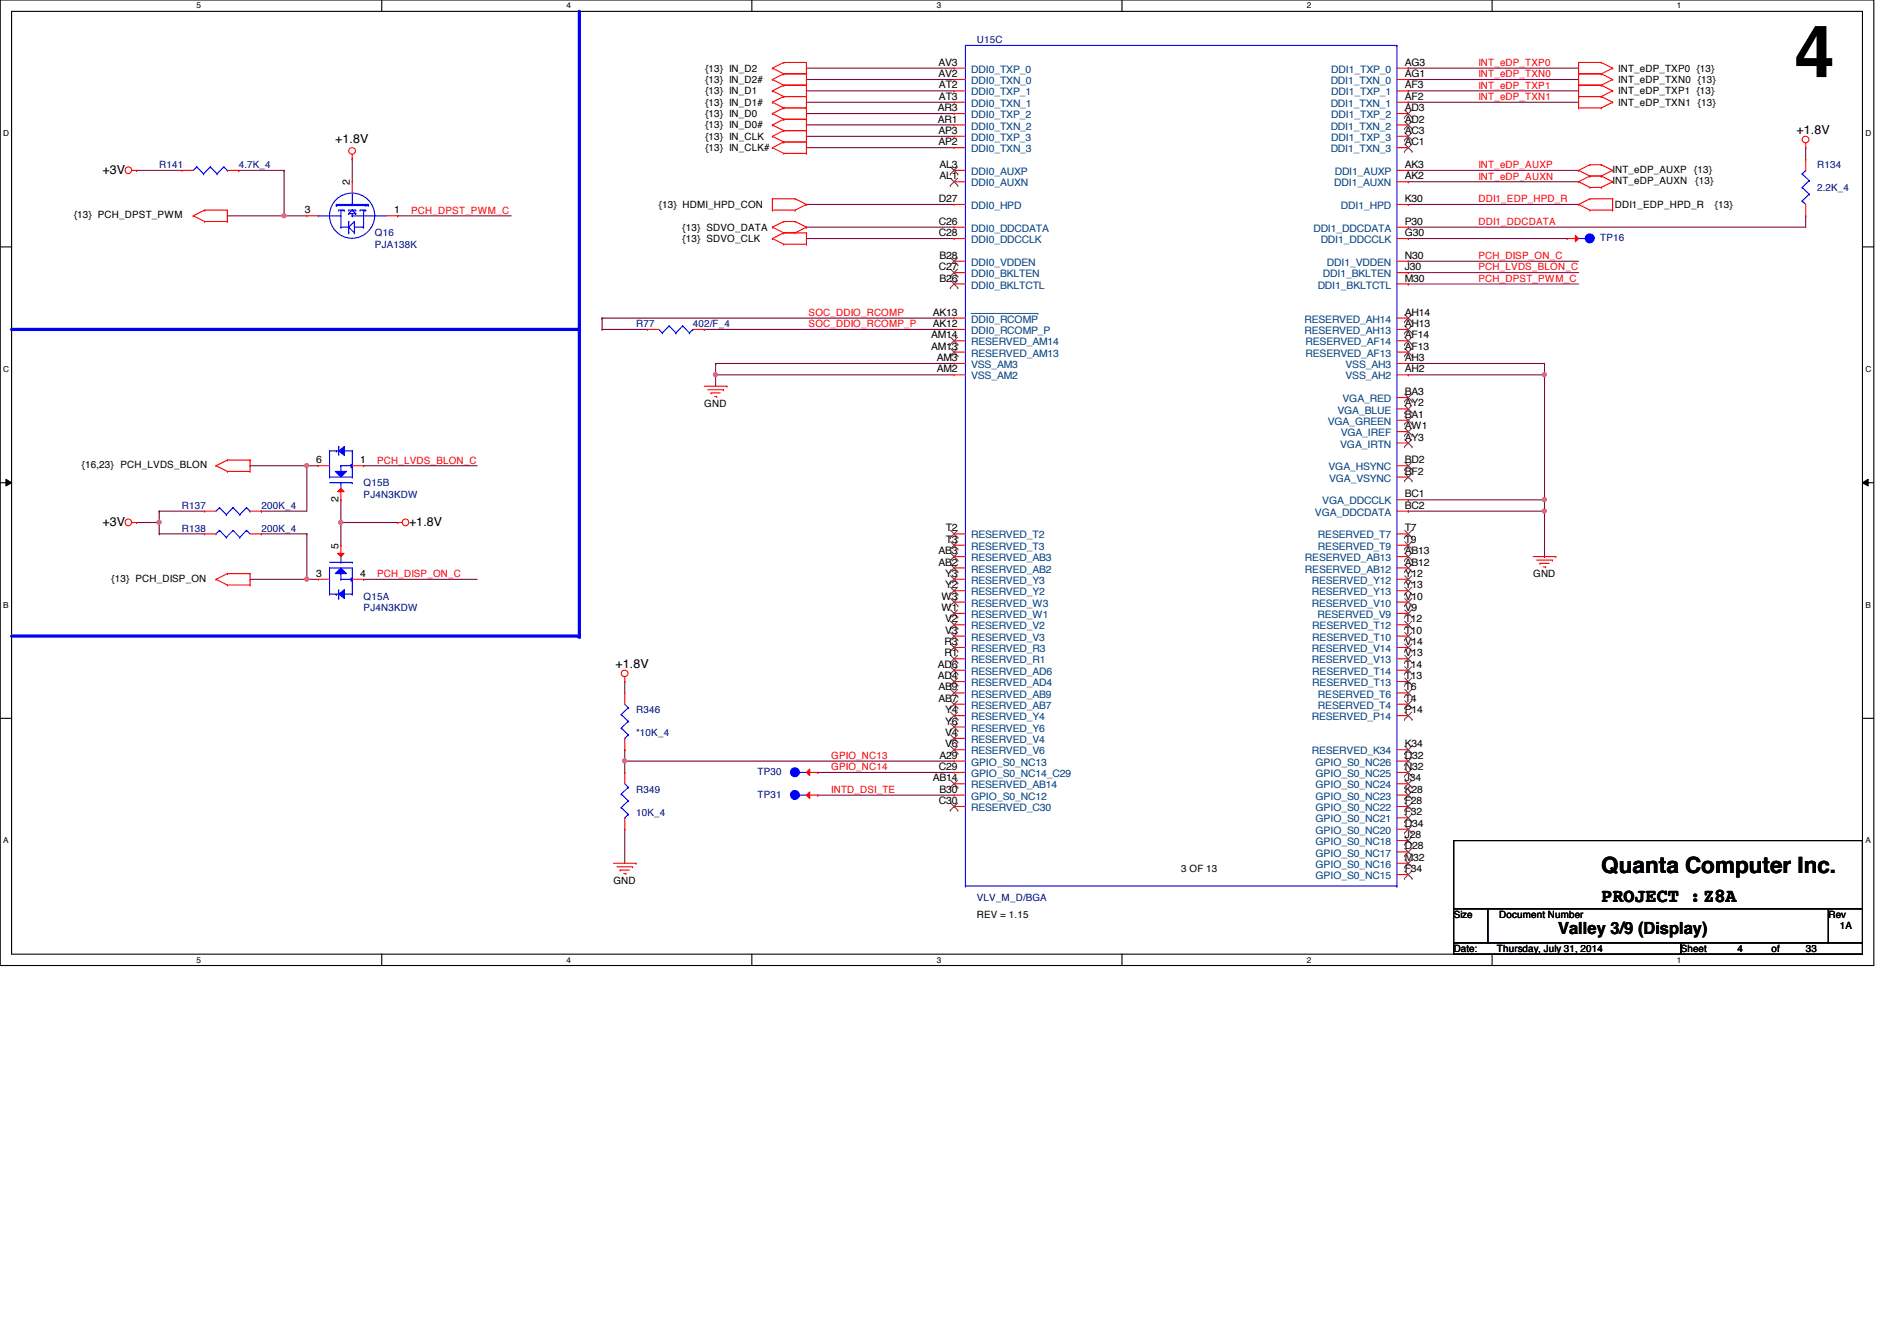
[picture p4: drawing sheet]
<svg xmlns="http://www.w3.org/2000/svg" width="297mm" height="210mm" viewBox="0 0 297 210" stroke-linecap="round" stroke-linejoin="round" font-family="sans-serif">
<path d="M0 0h293.4v151.1h-293.4zM1.8 1.8h289.8v147.6h-289.8z" fill="none" stroke="#000" stroke-width=".17"/>
<g fill="#fff">
<path d="M30.8 .2h.7v1.4h-.7z"/>
<path d="M30.8 149.5h.7v1.4h-.7z"/>
</g>
<path d="M59.8 0v1.8M59.8 149.4v1.7" fill="none" stroke="#000" stroke-width=".17"/>
<g fill="#fff">
<path d="M88.7 .2h.7v1.4h-.7z"/>
<path d="M88.7 149.5h.7v1.4h-.7z"/>
</g>
<path d="M117.7 0v1.8M117.7 149.4v1.7" fill="none" stroke="#000" stroke-width=".17"/>
<g fill="#fff">
<path d="M146.7 .2h.7v1.4h-.7z"/>
<path d="M146.7 149.5h.7v1.4h-.7z"/>
</g>
<path d="M175.7 0v1.8M175.7 149.4v1.7" fill="none" stroke="#000" stroke-width=".17"/>
<g fill="#fff">
<path d="M204.6 .2h.7v1.4h-.7z"/>
<path d="M204.6 149.5h.7v1.4h-.7z"/>
</g>
<path d="M233.6 0v1.8M233.6 149.4v1.7" fill="none" stroke="#000" stroke-width=".17"/>
<g fill="#fff">
<path d="M262.6 .2h.7v1.4h-.7z"/>
<path d="M262.6 149.5h.7v1.4h-.7z"/>
<path d="M.5 20.2h.9v1.4h-.9z"/>
<path d="M292.1 20.2h.9v1.4h-.9z"/>
<path d="M.5 57.1h.9v1.4h-.9z"/>
<path d="M292.1 57.1h.9v1.4h-.9z"/>
</g>
<path d="M0 38.7h1.8M291.6 38.7h1.8" fill="none" stroke="#000" stroke-width=".17"/>
<g fill="#fff">
<path d="M.5 94h.8v1.4h-.8z"/>
<path d="M292.1 94h.8v1.4h-.8z"/>
</g>
<path d="M0 75.6h1.8M291.6 75.6h1.8" fill="none" stroke="#000" stroke-width=".17"/>
<path d="M.9 75l.9 .6-.9 .5zM291.6 75.6l.9-.6v1.1z" fill="#000"/>
<path d="M.9 75l.9 .6-.9 .5zM291.6 75.6l.9-.6v1.1z" fill="none" stroke="#000" stroke-width=".16"/>
<g fill="#fff">
<path d="M.5 130.9h.8v1.3h-.8z"/>
<path d="M292.1 130.9h.8v1.3h-.8z"/>
</g>
<path d="M0 112.4h1.8M291.6 112.4h1.8" fill="none" stroke="#000" stroke-width=".17"/>
<path d="M90.7 1.8v97.8" fill="none" stroke="#00f" stroke-width=".51"/>
<circle cx="90.7" cy="99.6" r=".25" fill="#00f"/>
<path d="M1.8 51.6h88.9" fill="none" stroke="#00f" stroke-width=".51"/>
<circle cx="90.7" cy="51.6" r=".25" fill="#00f"/>
<path d="M1.8 99.6h88.9" fill="none" stroke="#00f" stroke-width=".51"/>
<circle cx="90.7" cy="99.6" r=".25" fill="#00f"/>
<g fill="none" stroke="#800040" stroke-width=".17">
<path d="M94.3 49.8h.1M94.3 49.8h55.1M110.3 51.6h.1M110.3 51.6h39.1M220.5 56.9h.1M220.5 58.7h.1M220.5 56.9h21.3M241.8 56.9h.1M241.8 56.9v1.8h-21.3M97.8 117.3h.1M97.8 106.7h.1M97.8 119.1h.1"/>
<path d="M97.8 106.7v1.8M97.8 117.3v1.8M97.8 119.1h51.6M97.8 129.8h.1M97.8 129.8v5.3M128.1 124.5h.1M128.1 120.9h.1M128.1 124.5h21.3M128.1 120.9h21.3"/>
</g>
<circle cx="97.8" cy="119.1" r=".32" fill="#f0f"/>
<circle cx="97.8" cy="119.1" r=".32" fill="none" stroke="#f0f" stroke-width=".17"/>
<path d="M48 72.9h.1M48 72.9h1.8M48 90.7h.1M48 90.7h1.8M53.4 81.8h.1M53.4 81.8h8.9M97.8 119.1h.1M97.8 119.1v1.8" fill="none" stroke="#800040" stroke-width=".17"/>
<circle cx="53.4" cy="81.8" r=".32" fill="#f0f"/>
<circle cx="53.4" cy="81.8" r=".32" fill="none" stroke="#f0f" stroke-width=".17"/>
<path d="M53.4 78.2h.1M53.4 78.2v7.1M24.9 80h.1M24.9 80h7.1M24.9 80v1.8M53.4 81.8h.1" fill="none" stroke="#800040" stroke-width=".17"/>
<circle cx="24.9" cy="81.8" r=".32" fill="#f0f"/>
<circle cx="24.9" cy="81.8" r=".32" fill="none" stroke="#f0f" stroke-width=".17"/>
<path d="M48 72.9h.1M48 72.9v7.1M24.9 83.6h.1M24.9 83.6h7.1" fill="none" stroke="#800040" stroke-width=".17"/>
<circle cx="48" cy="72.9" r=".32" fill="#f0f"/>
<circle cx="48" cy="72.9" r=".32" fill="none" stroke="#f0f" stroke-width=".17"/>
<path d="M40.9 80h.1M40.9 83.6h.1M40.9 80h7.1M40.9 83.6h7.1M48 83.6h.1M48 83.6v7.1" fill="none" stroke="#800040" stroke-width=".17"/>
<circle cx="48" cy="90.7" r=".32" fill="#f0f"/>
<circle cx="48" cy="90.7" r=".32" fill="none" stroke="#f0f" stroke-width=".17"/>
<g fill="none" stroke="#800040" stroke-width=".17">
<path d="M112.1 56.9h.1M112.1 58.7h.1M112.1 56.9v1.8M112.1 56.9h37.3M112.1 58.7h37.3M39.2 72.9h.1M39.2 72.9h8.8M56.9 72.9h.1M56.9 72.9h17.8M21.4 81.8h.1M21.4 81.8h3.5M24.9 81.8h.1"/>
<path d="M24.9 81.8v1.8"/>
</g>
<circle cx="112" cy="58.6" r=".32" fill="#f0f"/>
<circle cx="112" cy="58.6" r=".32" fill="none" stroke="#f0f" stroke-width=".17"/>
<g fill="none" stroke="#800040" stroke-width=".17">
<path d="M126.3 12.4h.1M126.3 10.7h.1M126.3 16h.1M126.3 14.2h.1M126.3 19.6h.1M126.3 17.8h.1M126.3 10.7h23.1M126.3 12.4h23.1M126.3 16h23.1M126.3 14.2h23.1M126.3 19.6h23.1M126.3 17.8h23.1"/>
<path d="M220.5 10.7h.1M220.5 12.4h.1M220.5 10.7h26.7M220.5 12.4h26.7M21.4 26.7h.1M21.4 26.7h7.1M37.4 26.7h.1M37.4 26.7h7.1M44.5 33.8h.1M44.5 26.7h.1M44.5 33.8h3.5M44.5 26.7v7.1"/>
<path d="M55.2 24.9h.1M55.2 24.9v3.5M126.3 35.6h.1M126.3 37.3h.1M126.3 32h.1M126.3 23.1h.1M126.3 21.3h.1M126.3 35.6h23.1M126.3 32h23.1M126.3 37.3h23.1M126.3 23.1h23.1M126.3 21.3h23.1"/>
<path d="M220.5 35.6h.1M220.5 32h.1M220.5 26.7h.1M220.5 28.4h.1M220.5 37.3h.1M220.5 26.7h26.7M220.5 32h26.7M220.5 28.4h26.7M220.5 37.3h24.9M282.7 23.1h.1M282.7 33.8h.1M282.7 33.8v1.8h-62.2"/>
<path d="M282.7 23.1v1.8M112.1 58.7h.1M112.1 58.7v1.8M220.5 40.9h.1M220.5 44.4h.1M220.5 40.9h26.7M220.5 44.4h26.7M241.8 58.7v19.5M241.8 78.2h.1"/>
</g>
<circle cx="241.8" cy="58.6" r=".32" fill="#f0f"/>
<circle cx="241.8" cy="58.6" r=".32" fill="none" stroke="#f0f" stroke-width=".17"/>
<circle cx="241.8" cy="78.2" r=".32" fill="#f0f"/>
<circle cx="241.8" cy="78.2" r=".32" fill="none" stroke="#f0f" stroke-width=".17"/>
<g fill="none" stroke="#800040" stroke-width=".17">
<path d="M220.5 14.2h.1M220.5 16h.1M220.5 14.2h26.7M220.5 16h26.7M94.3 49.8h.1M94.3 51.6h.1M94.3 49.8v1.8M94.3 51.6h7.1M220.5 42.7h.1M220.5 42.7h26.7M220.5 78.2h.1M220.5 78.2h21.3"/>
<path d="M220.5 80h.1M220.5 80h21.3"/>
</g>
<circle cx="241.8" cy="80" r=".32" fill="#f0f"/>
<circle cx="241.8" cy="80" r=".32" fill="none" stroke="#f0f" stroke-width=".17"/>
<path d="M35.6 33.8h.1M35.6 33.8h8.9M241.8 78.2v8.9M39.2 90.7h.1M39.2 90.7h8.8M56.9 90.7h.1M56.9 90.7h17.8M241.8 80h.1M241.8 87.1h.1" fill="none" stroke="#800040" stroke-width=".17"/>
<circle cx="44.5" cy="33.8" r=".32" fill="#f0f"/>
<circle cx="44.5" cy="33.8" r=".32" fill="none" stroke="#f0f" stroke-width=".17"/>
<path d="M62.3 33.8h.1M62.3 33.8h17.7" fill="none" stroke="#800040" stroke-width=".17"/>
<g fill="none" stroke="#f00" stroke-width=".17">
<path d="M120.9 12.4h.1M120.9 10.7h.1M120.9 16h.1M120.9 14.2h.1M120.9 19.6h.1M120.9 17.8h.1M120.9 12.4l1.8 .9M120.9 10.7l1.8 .9M120.9 16l1.8 .9M120.9 14.2l1.8 .9M120.9 19.6l1.8 .8M120.9 17.8l1.8 .9"/>
<path d="M122.7 11.6h.1M122.7 13.3h.1M122.7 9.8h.1M122.7 15.1h.1M122.7 16.9h.1M122.7 18.7h.1M122.7 9.8h3.6M122.7 11.6h3.6M122.7 13.3h3.6M122.7 11.6l-1.8 .8M122.7 9.8l-1.8 .9M122.7 15.1l-1.8 .9"/>
<path d="M122.7 15.1h3.6M122.7 16.9h3.6M122.7 13.3l-1.8 .9M122.7 18.7l-1.8 .9M122.7 18.7h3.6M122.7 16.9l-1.8 .9M126.3 11.6h.1M126.3 13.3h.1M126.3 9.8h.1M126.3 15.1h.1M126.3 16.9h.1M126.3 18.7h.1"/>
<path d="M126.3 9.8v14.2M149.4 10.7h.1M149.4 12.4h.1M149.4 14.2h.1M149.4 16h.1M149.4 17.8h.1M149.4 19.6h.1M149.4 10.7h1.8M149.4 16h1.8M149.4 14.2h1.8M149.4 12.4h1.8M149.4 17.8h1.8"/>
<path d="M149.4 19.6h1.8M218.7 10.7h1.8M218.7 16h1.8M218.7 14.2h1.8M218.7 12.4h1.8M218.7 17.8h1.8M218.7 19.6h1.8M220.5 10.7h.1M220.5 16h.1M220.5 14.2h.1M220.5 12.4h.1M220.5 17.8h.1"/>
<path d="M220.5 19.6h.1M247.2 9.8h.1M247.2 11.6h.1M247.2 13.3h.1M247.2 15.1h.1M247.2 16.9h.1M247.2 9.8h3.5M247.2 9.8v7.1M247.2 11.6h3.5M247.2 13.3h3.5M247.2 15.1h3.5M247.2 16.9h3.5"/>
<path d="M250.7 9.8h.1M250.7 11.6h.1M250.7 13.3h.1M250.7 15.1h.1M250.7 16.9h.1M250.7 9.8l1.8 .9M250.7 11.6l1.8 .8M250.7 13.3l1.8 .9M250.7 15.1l1.8 .9M252.5 10.7h.1M252.5 12.4h.1M252.5 14.2h.1"/>
<path d="M252.5 16h.1M252.5 10.7l-1.8 .9M252.5 12.4l-1.8 .9M252.5 14.2l-1.8 .9M252.5 16l-1.8 .9M20.7 26.7h.7M21.4 26.7h.1M28.5 26.7h.1M28.5 26.7h1.8M30.3 33.8h.1M30.3 33.8l1.7 .9M32 32.9h.1"/>
<path d="M32 34.7h.1M32 32.9h3.6M32 34.7h3.6M32 32.9l-1.7 .9M35.6 32.9h.1M35.6 34.7h.1M35.6 32.9v1.8M35.6 26.7h1.8M37.4 26.7h.1M55.2 24.9h.1M55.2 24.2v.7M120.9 32.9h.1"/>
<path d="M120.9 31.1h.1M120.9 23.1h.1M120.9 21.3h.1M120.9 35.6h.1M120.9 37.3h.1M120.9 31.1h3.6M120.9 32.9h3.6M120.9 31.1v1.8M120.9 23.1l1.8 .9M120.9 21.3l1.8 .9M120.9 35.6l1.8 .8M120.9 37.3l1.8 .9"/>
<path d="M122.7 20.4h.1M122.7 22.2h.1M122.7 24h.1M122.7 34.7h.1M122.7 36.4h.1M122.7 38.2h.1M122.7 20.4h3.6M122.7 22.2l-1.8 .9M122.7 22.2h3.6M122.7 24h3.6M122.7 20.4l-1.8 .9M122.7 34.7l-1.8 .9"/>
<path d="M122.7 34.7h1.8M122.7 36.4h3.6M122.7 36.4l-1.8 .9M122.7 38.2h3.6M124.5 31.1h.1M124.5 32.9h.1M124.5 34.7h.1M124.5 36.4h.1M124.5 31.1l1.8 .9M124.5 34.7l1.8 .9M126.3 32h.1M126.3 20.4h.1"/>
<path d="M126.3 22.2h.1M126.3 24h.1M126.3 35.6h.1M126.3 36.4h.1M126.3 38.2h.1M126.3 32l-1.8 .9M126.3 36.4v1.8M126.3 35.6l-1.8 .8M149.4 32h.1M149.4 21.3h.1M149.4 23.1h.1M149.4 26.7h.1"/>
<path d="M149.4 28.4h.1M149.4 35.6h.1M149.4 37.3h.1M149.4 26.7h1.8M149.4 32h1.8M149.4 21.3h1.8M149.4 23.1h1.8M149.4 28.4h1.8M149.4 35.6h1.8M149.4 37.3h1.8M218.7 26.7h1.8M218.7 32h1.8"/>
<path d="M218.7 21.3h1.8M218.7 23.1h1.8M218.7 28.4h1.8M218.7 35.6h1.8M218.7 37.3h1.8M220.5 37.3h.1M220.5 35.6h.1M220.5 32h.1M220.5 28.4h.1M220.5 26.7h.1M220.5 23.1h.1M220.5 21.3h.1"/>
<path d="M247.2 32h.1M247.2 26.7h.1M247.2 28.4h.1M247.2 32l1.8 .9M247.2 26.7l1.8 .9M247.2 28.4l1.8 .9M249 31.1h.1M249 32.9h.1M249 25.8h.1M249 27.6h.1M249 29.3h.1M249 31.1l-1.8 .9"/>
<path d="M249 31.1h3.5M249 32.9h3.5M249 25.8l-1.8 .9M249 25.8h1.7M249 27.6h1.7M249 27.6l-1.8 .8M249 29.3h1.7M250.7 25.8h.1M250.7 27.6h.1M250.7 29.3h.1M250.7 25.8l1.8 .9M250.7 27.6l1.8 .8"/>
<path d="M252.5 31.1h.1M252.5 32.9h.1M252.5 26.7h.1M252.5 28.4h.1M252.5 31.1v1.8M252.5 26.7l-1.8 .9M252.5 28.4l-1.8 .9M282.7 23.1h.1M282.7 33.8h.1M282.7 24.9h.1M282.7 22.4v.7M282.7 24.9v1.8"/>
<path d="M282.7 32v1.8M149.4 42.7h.1M149.4 40.9h.1M149.4 55.1h.1M149.4 44.4h.1M149.4 53.3h.1M149.4 56.9h.1M149.4 58.7h.1M149.4 49.8h.1M149.4 51.6h.1M149.4 42.7h1.8M149.4 40.9h1.8"/>
<path d="M149.4 55.1h1.8M149.4 44.4h1.8M149.4 53.3h1.8M149.4 51.6h1.8M149.4 49.8h1.8M149.4 56.9h1.8M149.4 58.7h1.8M218.7 42.7h1.8M218.7 40.9h1.8M218.7 55.1h1.8M218.7 44.4h1.8M218.7 53.3h1.8"/>
<path d="M218.7 51.6h1.8M218.7 49.8h1.8M218.7 56.9h1.8M218.7 58.7h1.8M220.5 44.4h.1M220.5 42.7h.1M220.5 40.9h.1M220.5 55.1h.1M220.5 53.3h.1M220.5 51.6h.1M220.5 49.8h.1M220.5 56.9h.1"/>
<path d="M220.5 58.7h.1M33.8 72.9h.1M33.8 72.9l1.8 .9M35.6 72h.1M35.6 73.8h.1M35.6 72l-1.8 .9M35.6 72h3.6M35.6 73.8h3.6M39.2 72h.1M39.2 73.8h.1M39.2 72v1.8M110.3 60.5h3.5"/>
<path d="M110.8 61h2.5M111.3 61.5h.1M111.3 61.5h1.5M111.9 62.1h.3M112.2 62.1h.1M113.3 61h.1M113.8 60.5h.1M218.7 72.9h1.8M218.7 69.3h1.8M218.7 67.6h1.8M218.7 65.8h1.8M218.7 64h1.8"/>
<path d="M218.7 62.2h1.8M218.7 78.2h1.8M218.7 74.7h1.8M220.5 72.9h.1M220.5 69.3h.1M220.5 67.6h.1M220.5 65.8h.1M220.5 64h.1M220.5 62.2h.1M220.5 78.2h.1M220.5 74.7h.1M20.7 81.8h.7"/>
<path d="M21.4 81.8h.1M32 83.6h.1M32 83.6h1.8M33.8 90.7h.1M33.8 90.7l1.8 .9M35.6 89.8h.1M35.6 91.6h.1M35.6 89.8l-1.8 .9M35.6 89.8h3.6M35.6 91.6h3.6M39.2 89.8h.1M39.2 91.6h.1"/>
<path d="M39.2 89.8v1.8M39.2 83.6h1.7M40.9 83.6h.1M62.3 81.8h.1M62.3 81.8h.7M149.4 83.6h.1M149.4 94.2h.1M149.4 96h.1M149.4 97.8h.1M149.4 99.6h.1M149.4 92.5h.1M149.4 90.7h.1"/>
<path d="M149.4 88.9h.1M149.4 87.1h.1M149.4 85.3h.1M149.4 87.1h1.8M149.4 83.6h1.8M149.4 94.2h1.8M149.4 96h1.8M149.4 97.8h1.8M149.4 99.6h1.8M149.4 85.3h1.8M149.4 88.9h1.8M149.4 92.5h1.8"/>
<path d="M149.4 90.7h1.8M218.7 87.1h1.8M218.7 83.6h1.8M218.7 94.2h1.8M218.7 96h1.8M218.7 97.8h1.8M218.7 99.6h1.8M218.7 80h1.8M218.7 85.3h1.8M218.7 88.9h1.8M218.7 92.5h1.8M218.7 90.7h1.8"/>
<path d="M220.5 80h.1M220.5 83.6h.1M220.5 87.1h.1M220.5 85.3h.1M220.5 88.9h.1M220.5 92.5h.1M220.5 90.7h.1M220.5 97.8h.1M220.5 96h.1M220.5 94.2h.1M220.5 99.6h.1M240.1 87.1h3.5"/>
<path d="M240.6 87.7h2.5M241.1 88.2h.1M241.1 88.2h1.5M241.7 88.7h.3M242 88.7h.1M243.1 87.7h.1M243.6 87.1h.1M97.8 106.7h.1M97.8 106v.7M149.4 101.3h.1M149.4 103.1h.1M149.4 104.9h.1"/>
<path d="M149.4 106.7h.1M149.4 110.2h.1M149.4 108.5h.1M149.4 112h.1M149.4 113.8h.1M149.4 115.6h.1M149.4 117.3h.1M149.4 119.1h.1M149.4 101.3h1.8M149.4 103.1h1.8M149.4 104.9h1.8M149.4 106.7h1.8"/>
<path d="M149.4 110.2h1.8M149.4 108.5h1.8M149.4 112h1.8M149.4 113.8h1.8M149.4 115.6h1.8M149.4 117.3h1.8M149.4 119.1h1.8M218.7 101.3h1.8M218.7 103.1h1.8M218.7 104.9h1.8M218.7 106.7h1.8M218.7 110.2h1.8"/>
<path d="M218.7 108.5h1.8M218.7 112h1.8M218.7 117.3h1.8M218.7 119.1h1.8M220.5 101.3h.1M220.5 106.7h.1M220.5 104.9h.1M220.5 103.1h.1M220.5 110.2h.1M220.5 108.5h.1M220.5 112h.1M220.5 117.3h.1"/>
<path d="M220.5 119.1h.1M96.1 135.1h3.5M96.6 135.7h2.5M97.1 136.2h.1M97.1 136.2h1.4M97.7 136.7h.3M98 136.7h.1M99.1 135.7h.1M99.6 135.1h.1M149.4 122.7h.1M149.4 124.5h.1M149.4 126.2h.1"/>
<path d="M149.4 120.9h.1M149.4 122.7h1.8M149.4 124.5h1.8M149.4 126.2h1.8M149.4 120.9h1.8M218.7 135.1h1.8M218.7 122.7h1.8M218.7 124.5h1.8M218.7 126.2h1.8M218.7 120.9h1.8M218.7 131.6h1.8M218.7 136.9h1.8"/>
<path d="M218.7 128h1.8M218.7 129.8h1.8M218.7 133.3h1.8M220.5 120.9h.1M220.5 135.1h.1M220.5 124.5h.1M220.5 122.7h.1M220.5 131.6h.1M220.5 136.9h.1M220.5 128h.1M220.5 126.2h.1M220.5 129.8h.1"/>
<path d="M220.5 133.3h.1"/>
<circle cx="20.1" cy="26.6" r=".52"/>
<circle cx="55.1" cy="23.6" r=".52"/>
<circle cx="282.7" cy="21.8" r=".52"/>
<circle cx="20.1" cy="81.8" r=".52"/>
<circle cx="63.5" cy="81.8" r=".52"/>
<circle cx="97.8" cy="105.4" r=".52"/>
</g>
<path d="M227.6 131.6h64v10.6h-64zM227.6 142.2h5.4v5.4h-5.4zM227.6 147.6h35.6v1.8h-35.6zM233 142.2h53.3v5.4h-53.3zM263.2 147.6h28.4v1.8h-28.4zM286.3 142.2h5.3v5.4h-5.3z" fill="none" stroke="#000" stroke-width=".17"/>
<g fill="none" stroke="#00f" stroke-width=".17">
<path d="M218.7 7.1h.1M218.7 7.1h-67.5v131.6M218.7 7.1v131.6M30.8 26.1h.1M30.8 26.1l-.5 .6M30.8 26.1l1.1 1.1M31.9 27.2h.1M32.9 26.1h.1M32.9 26.1l-1 1.1M32.9 26.1l1.1 1.1M34 27.2h.1M35 26.1h.1"/>
<path d="M35 26.1l-1 1.1M35 26.1l.6 .6M35.6 26.7h.1M282.2 31.5h.1M282.2 29.3h.1M282.2 27.2h.1M282.2 31.5l.5 .5M282.2 29.3l1.1 1.1M282.2 27.2l1.1 1.1M282.7 26.7h.1M282.7 26.7l-.5 .5M283.3 30.4h.1"/>
<path d="M283.3 28.3h.1M283.3 30.4l-1.1 1.1M283.3 28.3l-1.1 1M33.8 83.6h.1M34.4 83h.1M34.4 83l1 1.1M34.4 83l-.6 .6M35.4 84.1h.1M36.5 83h.1M36.5 83l1 1.1M36.5 83l-1.1 1.1M37.5 84.1h.1"/>
<path d="M38.6 83h.1M38.6 83l.6 .6M38.6 83l-1.1 1.1M151.2 138.7h.1M151.2 138.7h67.5M218.7 138.7h.1"/>
</g>
<g fill="none" stroke="#804000" stroke-width=".16">
<path d="M219.9 18.4h.1M220 17.2l1.1 1.2M220 19l1.1 1.2M221.1 17.2l-1.2 1.2M221.1 19l-1.2 1.2M221.1 18.4h.1M148.8 27.3h.1M148.8 29h.1M148.8 26.1l1.2 1.2M148.8 27.9l1.2 1.1M149.9 26.1l-1.1 1.2M149.9 27.9l-1.1 1.1"/>
<path d="M150 27.3h.1M150 29h.1M219.9 20.2h.1M219.9 23.7h.1M219.9 21.9h.1M220 22.6l1.1 1.1M220 20.8l1.1 1.1M221.1 22.6l-1.2 1.1M221.1 20.8l-1.2 1.1M221.1 20.2h.1M221.1 23.7h.1M221.1 21.9h.1"/>
<path d="M148.8 43.3h.1M148.8 41.5h.1M148.8 55.7h.1M148.8 45h.1M148.8 53.9h.1M148.8 42.1l1.2 1.2M148.8 40.3l1.2 1.2M148.8 54.6l1.2 1.1M148.8 43.9l1.2 1.1M148.8 52.8l1.2 1.1M149.9 42.1l-1.1 1.2M149.9 40.3l-1.1 1.2"/>
<path d="M149.9 54.6l-1.1 1.1M149.9 43.9l-1.1 1.1M149.9 52.8l-1.1 1.1M150 43.3h.1M150 41.5h.1M150 55.7h.1M150 45h.1M150 53.9h.1M219.9 55.7h.1M219.9 53.9h.1M219.9 52.2h.1M219.9 50.4h.1"/>
<path d="M220 54.6l1.1 1.1M220 52.8l1.1 1.1M220 51l1.1 1.2M220 49.2l1.1 1.2M221.1 51l-1.2 1.2M221.1 54.6l-1.2 1.1M221.1 52.8l-1.2 1.1M221.1 49.2l-1.2 1.2M221.1 55.7h.1M221.1 53.9h.1M221.1 52.2h.1M221.1 50.4h.1"/>
<path d="M219.9 73.5h.1M219.9 69.9h.1M219.9 68.2h.1M219.9 66.4h.1M219.9 64.6h.1M219.9 62.8h.1M219.9 75.3h.1M220 72.3l1.1 1.2M220 68.8l1.1 1.1M220 67l1.1 1.2M220 65.2l1.1 1.2M220 63.5l1.1 1.1"/>
<path d="M220 61.7l1.1 1.1M220 74.1l1.1 1.2M221.1 72.3l-1.2 1.2M221.1 68.8l-1.2 1.1M221.1 67l-1.2 1.2M221.1 65.2l-1.2 1.2M221.1 63.5l-1.2 1.1M221.1 61.7l-1.2 1.1M221.1 74.1l-1.2 1.2M221.1 73.5h.1M221.1 69.9h.1M221.1 68.2h.1"/>
<path d="M221.1 66.4h.1M221.1 64.6h.1M221.1 62.8h.1M221.1 75.3h.1M148.8 84.2h.1M148.8 94.8h.1M148.8 96.6h.1M148.8 98.4h.1M148.8 93h.1M148.8 91.3h.1M148.8 89.5h.1M148.8 87.7h.1"/>
<path d="M148.8 85.9h.1M148.8 83l1.2 1.2M148.8 93.7l1.2 1.1M148.8 95.5l1.2 1.1M148.8 97.2l1.2 1.2M148.8 99l1.2 1.2M148.8 91.9l1.2 1.1M148.8 90.1l1.2 1.2M148.8 88.3l1.2 1.2M148.8 86.6l1.2 1.1M148.8 84.8l1.2 1.1M149.9 83l-1.1 1.2"/>
<path d="M149.9 93.7l-1.1 1.1M149.9 95.5l-1.1 1.1M149.9 97.2l-1.1 1.2M149.9 99l-1.1 1.2M149.9 88.3l-1.1 1.2M149.9 90.1l-1.1 1.2M149.9 91.9l-1.1 1.1M149.9 86.6l-1.1 1.1M149.9 84.8l-1.1 1.1M150 84.2h.1M150 94.8h.1M150 96.6h.1"/>
<path d="M150 98.4h.1M150 93h.1M150 91.3h.1M150 89.5h.1M150 87.7h.1M150 85.9h.1M219.9 84.2h.1M219.9 87.7h.1M219.9 85.9h.1M219.9 89.5h.1M219.9 93h.1M219.9 91.3h.1"/>
<path d="M219.9 98.4h.1M219.9 96.6h.1M219.9 94.8h.1M220 83l1.1 1.2M220 86.6l1.1 1.1M220 84.8l1.1 1.1M220 88.3l1.1 1.2M220 91.9l1.1 1.1M220 90.1l1.1 1.2M220 97.2l1.1 1.2M220 95.5l1.1 1.1M220 93.7l1.1 1.1"/>
<path d="M220 99l1.1 1.2M221.1 83l-1.2 1.2M221.1 86.6l-1.2 1.1M221.1 84.8l-1.2 1.1M221.1 88.3l-1.2 1.2M221.1 91.9l-1.2 1.1M221.1 90.1l-1.2 1.2M221.1 97.2l-1.2 1.2M221.1 95.5l-1.2 1.1M221.1 93.7l-1.2 1.1M221.1 99l-1.2 1.2M221.1 84.2h.1"/>
<path d="M221.1 87.7h.1M221.1 85.9h.1M221.1 89.5h.1M221.1 93h.1M221.1 91.3h.1M221.1 98.4h.1M221.1 96.6h.1M221.1 94.8h.1M148.8 101.9h.1M148.8 100.2h.1M148.8 103.7h.1M148.8 105.5h.1"/>
<path d="M148.8 107.3h.1M148.8 110.8h.1M148.8 109.1h.1M148.8 112.6h.1M148.8 114.4h.1M148.8 116.2h.1M148.8 117.9h.1M148.8 100.8l1.2 1.1M148.8 102.6l1.2 1.1M148.8 104.4l1.2 1.1M148.8 106.1l1.2 1.2M148.8 109.7l1.2 1.1"/>
<path d="M148.8 107.9l1.2 1.2M148.8 111.5l1.2 1.1M148.8 113.2l1.2 1.2M148.8 115l1.2 1.2M148.8 116.8l1.2 1.1M149.9 100.8l-1.1 1.1M149.9 102.6l-1.1 1.1M149.9 104.4l-1.1 1.1M149.9 106.1l-1.1 1.2M149.9 109.7l-1.1 1.1M149.9 107.9l-1.1 1.2M149.9 111.5l-1.1 1.1"/>
<path d="M149.9 113.2l-1.1 1.2M149.9 115l-1.1 1.2M149.9 116.8l-1.1 1.1M150 101.9h.1M150 100.2h.1M150 103.7h.1M150 105.5h.1M150 107.3h.1M150 110.8h.1M150 109.1h.1M150 112.6h.1M150 114.4h.1"/>
<path d="M150 116.2h.1M150 117.9h.1M219.9 101.9h.1M219.9 100.2h.1M219.9 107.3h.1M219.9 105.5h.1M219.9 103.7h.1M219.9 110.8h.1M219.9 109.1h.1M219.9 112.6h.1M219.9 117.9h.1M219.9 119.7h.1"/>
<path d="M220 100.8l1.1 1.1M220 106.1l1.1 1.2M220 104.4l1.1 1.1M220 102.6l1.1 1.1M220 109.7l1.1 1.1M220 107.9l1.1 1.2M220 111.5l1.1 1.1M220 116.8l1.1 1.1M220 118.6l1.1 1.1M221.1 100.8l-1.2 1.1M221.1 106.1l-1.2 1.2M221.1 104.4l-1.2 1.1"/>
<path d="M221.1 102.6l-1.2 1.1M221.1 109.7l-1.2 1.1M221.1 107.9l-1.2 1.2M221.1 111.5l-1.2 1.1M221.1 116.8l-1.2 1.1M221.1 118.6l-1.2 1.1M221.1 101.9h.1M221.1 100.2h.1M221.1 107.3h.1M221.1 105.5h.1M221.1 103.7h.1M221.1 110.8h.1"/>
<path d="M221.1 109.1h.1M221.1 112.6h.1M221.1 117.9h.1M221.1 119.7h.1M148.8 123.3h.1M148.8 126.8h.1M148.8 122.1l1.2 1.2M148.8 125.7l1.2 1.1M149.9 122.1l-1.1 1.2M149.9 125.7l-1.1 1.1M150 123.3h.1M150 126.8h.1"/>
<path d="M219.9 121.5h.1M219.9 135.7h.1M219.9 125.1h.1M219.9 123.3h.1M219.9 132.2h.1M219.9 137.5h.1M219.9 128.6h.1M219.9 126.8h.1M219.9 130.4h.1M219.9 133.9h.1M220 120.4l1.1 1.1M220 134.6l1.1 1.1"/>
<path d="M220 123.9l1.1 1.2M220 122.1l1.1 1.2M220 131l1.1 1.2M220 136.4l1.1 1.1M220 127.5l1.1 1.1M220 125.7l1.1 1.1M220 129.2l1.1 1.2M220 132.8l1.1 1.1M221.1 120.4l-1.2 1.1M221.1 134.6l-1.2 1.1M221.1 123.9l-1.2 1.2M221.1 122.1l-1.2 1.2"/>
<path d="M221.1 131l-1.2 1.2M221.1 136.4l-1.2 1.1M221.1 127.5l-1.2 1.1M221.1 125.7l-1.2 1.1M221.1 129.2l-1.2 1.2M221.1 132.8l-1.2 1.1M221.1 121.5h.1M221.1 135.7h.1M221.1 125.1h.1M221.1 123.3h.1M221.1 132.2h.1M221.1 137.5h.1"/>
<path d="M221.1 128.6h.1M221.1 126.8h.1M221.1 130.4h.1M221.1 133.9h.1"/>
</g>
<path d="M152.1 49.1h10.4M162.5 49.1h.1" fill="none" stroke="#004080" stroke-width=".16"/>
<circle cx="124.5" cy="124.4" r=".7" fill="#00f"/>
<g fill="none" stroke="#00f" stroke-width=".17">
<path d="M125.2 124.5h.1M125.2 124.5h1.1"/>
<circle cx="124.5" cy="124.4" r=".7"/>
</g>
<path d="M126.3 124.5l.5-.5v1z" fill="#f00"/>
<path d="M126.3 124.5l.5-.5v1zM126.3 124.5h1.8M128.1 124.5h.1" fill="none" stroke="#f00" stroke-width=".17"/>
<path d="M52.5 73.8h1.8l-.9 .9z" fill="#00f"/>
<path d="M52.5 73.8h1.8l-.9 .9z" fill="none" stroke="#00f" stroke-width=".17"/>
<path d="M53 70.6l.9-.7v1.4z" fill="#00f"/>
<g fill="none" stroke="#00f" stroke-width=".17">
<path d="M51.6 74.7h.1M51.6 70.6h.1M51.6 70.6v4.1M51.6 74.7h3.6M51.6 75.6h3.6M51.6 70.6h1.4M52.7 70.6h.1M53 70.6l.9-.7v1.4zM53 69.9h.1M53 69.9v1.4M53.4 72.9h.1M53.4 73.8h.1"/>
<path d="M53.4 75.6h.1M53.4 72.9h1.8M53.4 72.9v.9M53.4 75.6v.9M53.9 70.6h.1M53.9 70.6h1.3M55 73.1h.1M55 72.7h.1M55 73.1h.2M55 72.7v.4M55 72.7h.2M55.2 74.7h.1"/>
<path d="M55.2 72.9h.1M55.2 75.6h.1M55.2 70.6h.1M55.2 72.7h.1M55.2 70.6v4.1"/>
</g>
<path d="M52.9 77l.5-.5 .5 .5z" fill="#f00"/>
<path d="M49.8 72.9h.1M49.8 72.9h1.8M52.9 77l.5-.5 .5 .5zM53.4 78.2h.1M53.4 76.5v1.7M55.2 72.9h1.7M56.9 72.9h.1M97.8 120.9h.1M97.8 129.8h.1M97.8 120.9v1.8M97.8 128v1.8" fill="none" stroke="#f00" stroke-width=".17"/>
<path d="M97.3 124.3h.1M97.3 126.4h.1M97.3 124.3l1.1 1M97.3 126.4l1.1 1.1M97.8 128h.1M97.8 122.7l.6 .5M98.4 123.2h.1M98.4 125.3h.1M98.4 127.5h.1M98.4 123.2l-1.1 1.1M98.4 125.3l-1.1 1.1M98.4 127.5l-.6 .5" fill="none" stroke="#00f" stroke-width=".17"/>
<circle cx="248.9" cy="37.3" r=".7" fill="#00f"/>
<g fill="none" stroke="#00f" stroke-width=".17">
<path d="M247.2 37.3h1M248.2 37.3h.1"/>
<circle cx="248.9" cy="37.3" r=".7"/>
</g>
<path d="M246.7 36.8l.5 .5-.5 .5z" fill="#f00"/>
<g fill="none" stroke="#f00" stroke-width=".17">
<path d="M48 33.8h.1M48 33.8h1.8M55.2 28.4h.1M55.2 28.4v1.8M60.5 33.8h1.8M62.3 33.8h.1M245.4 37.3h.1M245.4 37.3h1.8M246.7 36.8l.5 .5-.5 .5zM97.8 108.5h.1M97.8 117.3h.1M97.8 108.5v1.7"/>
<path d="M97.8 115.6v1.7"/>
</g>
<g fill="none" stroke="#00f" stroke-width=".17">
<path d="M49.8 33.8h.1M49.8 33.8h3.6M52.7 32.2h.1M52.7 32.2h5M53 32.9h.1M53 32.9h.9M53.4 32.9h.1M53.4 35.6h.1M53.4 32.9v2.7M53.4 35.6h1.2M53.7 32.9h.1M53.9 32.9h.1"/>
<path d="M54.6 35.6h.1M54.6 33.4h.1M54.6 32.9h.1M54.6 36.4h.1M54.6 34.7h.1M54.6 35.6l.9 .8M54.6 33.4h1.1M54.6 32.9h1.1M54.6 34.7v1.7M55.2 33.8h.1M55.2 32h.1M55.2 32.9h.1"/>
<path d="M55.2 33.4h.1M55.2 33.8h5.3M55.2 30.2v1.8M55.2 33.4v.4M55.2 32.9l.5 .5M55.2 32.9l-.6 .5M55.5 35.6h.1M55.5 36.4h.1M55.5 34.8h.1M55.5 34.7h.1M55.5 35h.1M55.5 33.2h.1"/>
<path d="M55.5 35.6h1.4M55.5 34.7v1.7M55.5 34.7l-.9 .9M55.7 33.4h.1M55.7 32.9h.1M56.4 32.9h.1M56.4 32.9h.9M56.9 35.6h.1M56.9 32.9h.1M56.9 32.9v2.7M57.1 32.9h.1M57.3 32.2h.1"/>
<path d="M57.3 32.9h.1M57.5 32h.1M57.7 32.2h.1M57.7 32h.1M57.7 32h-5v.2M57.7 32v.2M97.3 111.8h.1M97.3 114h.1M97.3 111.8l1.1 1.1M97.3 114l1.1 1M97.8 115.6h.1M97.8 110.2l.6 .6"/>
<path d="M98.4 110.8h.1M98.4 112.9h.1M98.4 115h.1M98.4 110.8l-1.1 1M98.4 112.9l-1.1 1.1M98.4 115l-.6 .6"/>
<circle cx="55.1" cy="33.8" r="3.5"/>
</g>
<circle cx="124.5" cy="120.9" r=".7" fill="#00f"/>
<g fill="none" stroke="#00f" stroke-width=".17">
<path d="M125.2 120.9h.1M125.2 120.9h1.1"/>
<circle cx="124.5" cy="120.9" r=".7"/>
</g>
<path d="M126.3 120.9l.5-.5v1z" fill="#f00"/>
<path d="M101.4 51.6h.1M101.4 51.6h1.8M108.5 51.6h1.8M110.3 51.6h.1M32 80h.1M32 80h1.8M39.2 80h1.7M40.9 80h.1M126.3 120.9h1.8M126.8 120.4v1l-.5-.5zM128.1 120.9h.1" fill="none" stroke="#f00" stroke-width=".17"/>
<g fill="none" stroke="#00f" stroke-width=".17">
<path d="M103.2 51.6l.5 .5M103.7 52.1h.1M104.8 51h.1M104.8 51l-1.1 1.1M104.8 51l1 1.1M105.8 52.1h.1M106.9 51h.1M106.9 51l-1.1 1.1M106.9 51l1 1.1M107.9 52.1h.1M108.5 51.6h.1M108.5 51.6l-.6 .5"/>
<path d="M34.4 79.5h.1M34.4 79.5l-.6 .5M34.4 79.5l1 1.1M36.5 79.5h.1M36.5 79.5l-1.1 1.1M36.5 79.5l1 1.1M38.6 79.5h.1M38.6 79.5l-1.1 1.1M38.6 79.5l.6 .5M35.4 80.6h.1M37.5 80.6h.1M39.2 80h.1"/>
</g>
<path d="M53.4 88.9l.9 .9h-1.8z" fill="#00f"/>
<path d="M52.5 89.8l.9-.9 .9 .9z" fill="none" stroke="#00f" stroke-width=".17"/>
<path d="M53 93l.9-.7v1.4z" fill="#00f"/>
<g fill="none" stroke="#00f" stroke-width=".17">
<path d="M51.6 88.9h.1M51.6 93h.1M51.6 88.9v4.1M51.6 88.9h3.6M51.6 88h3.6M51.6 93h1.4M52.7 93h.1M53 93l.9-.7v1.4zM53 93.7h.1M53 92.3v1.4M53.4 90.7h.1M53.4 89.8h.1"/>
<path d="M53.4 88h.1M53.4 90.7h1.8M53.4 87.1v.9M53.4 89.8v.9M53.9 93h.1M53.9 93h1.3M55 90.5h.1M55 90.8h.1M55 90.5h.2M55 90.5v.3M55 90.8h.2M55.2 88.9h.1"/>
<path d="M55.2 90.7h.1M55.2 88h.1M55.2 93h.1M55.2 90.8h.1M55.2 88.9v4.1"/>
</g>
<path d="M52.9 86.6h1l-.5 .5z" fill="#f00"/>
<path d="M49.8 90.7h.1M49.8 90.7h1.8M52.9 86.6h1l-.5 .5zM53.4 85.3h.1M53.4 85.3v1.8M55.2 90.7h1.7M56.9 90.7h.1" fill="none" stroke="#f00" stroke-width=".17"/>
<circle cx="97.8" cy="119.1" r=".32" fill="#f0f"/>
<circle cx="97.8" cy="119.1" r=".32" fill="none" stroke="#f0f" stroke-width=".17"/>
<circle cx="53.4" cy="81.8" r=".32" fill="#f0f"/>
<circle cx="53.4" cy="81.8" r=".32" fill="none" stroke="#f0f" stroke-width=".17"/>
<circle cx="24.9" cy="81.8" r=".32" fill="#f0f"/>
<circle cx="24.9" cy="81.8" r=".32" fill="none" stroke="#f0f" stroke-width=".17"/>
<circle cx="48" cy="72.9" r=".32" fill="#f0f"/>
<circle cx="48" cy="72.9" r=".32" fill="none" stroke="#f0f" stroke-width=".17"/>
<circle cx="48" cy="90.7" r=".32" fill="#f0f"/>
<circle cx="48" cy="90.7" r=".32" fill="none" stroke="#f0f" stroke-width=".17"/>
<circle cx="112" cy="58.6" r=".32" fill="#f0f"/>
<circle cx="112" cy="58.6" r=".32" fill="none" stroke="#f0f" stroke-width=".17"/>
<circle cx="241.8" cy="58.6" r=".32" fill="#f0f"/>
<circle cx="241.8" cy="58.6" r=".32" fill="none" stroke="#f0f" stroke-width=".17"/>
<circle cx="241.8" cy="78.2" r=".32" fill="#f0f"/>
<circle cx="241.8" cy="78.2" r=".32" fill="none" stroke="#f0f" stroke-width=".17"/>
<circle cx="241.8" cy="80" r=".32" fill="#f0f"/>
<circle cx="241.8" cy="80" r=".32" fill="none" stroke="#f0f" stroke-width=".17"/>
<circle cx="44.5" cy="33.8" r=".32" fill="#f0f"/>
<circle cx="44.5" cy="33.8" r=".32" fill="none" stroke="#f0f" stroke-width=".17"/>
<text font-size="11.3" x="281" y="12.1">4</text>
<text font-size="3.5" x="250.7" y="136.6">Quanta Computer Inc.</text>
<text font-size="3" x="250.7" y="141.2">PROJECT :Z8A</text>
<text font-size="2.6" x="244" y="146.3">Valley 3/9 (Display)</text>
<g font-size="1.9">
<text x="52.5" y="22.4">+1.8V</text>
<text x="281.3" y="21">+1.8V</text>
<text x="16" y="27.2">+3V</text>
<text x="16" y="82.3">+3V</text>
<text x="64" y="82.3">+1.8V</text>
<text x="96.4" y="104.6">+1.8V</text>
</g>
<g font-size="1.6">
<text x="110.4" y="11.2">{13} IN_D2</text>
<text x="146.9" y="10.3">AV3</text>
<text x="220" y="10.3">AG3</text>
<text x="253.4" y="11.2">INT_eDP_TXP0 {13}</text>
<text x="110.4" y="13">{13} IN_D2#</text>
<text x="110.4" y="16.6">{13} IN_D1#</text>
<text x="110.4" y="14.8">{13} IN_D1</text>
<text x="146.9" y="17.4">AR3</text>
<text x="146.9" y="12.1">AV2</text>
<text x="147" y="13.8">AT2</text>
<text x="147" y="15.6">AT3</text>
<text x="220" y="15.6">AF2</text>
<text x="220" y="13.8">AF3</text>
<text x="220" y="12.1">AG1</text>
<text x="220" y="17.4">AD3</text>
<text x="253.4" y="13">INT_eDP_TXN0 {13}</text>
<text x="253.4" y="14.8">INT_eDP_TXP1 {13}</text>
<text x="253.4" y="16.6">INT_eDP_TXN1 {13}</text>
<text x="110.4" y="20.1">{13} IN_D0#</text>
<text x="110.4" y="18.3">{13} IN_D0</text>
<text x="110.4" y="23.7">{13} IN_CLK#</text>
<text x="110.4" y="21.9">{13} IN_CLK</text>
<text x="146.9" y="19.2">AR1</text>
<text x="146.9" y="21">AP3</text>
<text x="146.9" y="22.7">AP2</text>
<text x="220" y="19.2">AD2</text>
<text x="220" y="22.7">AC1</text>
<text x="220" y="21">AC3</text>
<text x="54.8" y="29" transform="rotate(-90 54.8 29)">2</text>
<text x="147.1" y="26.3">AL3</text>
<text x="147.1" y="28.1">AL1</text>
<text x="220" y="28.1">AK2</text>
<text x="220" y="26.3">AK3</text>
<text x="252.5" y="27.1">INT_eDP_AUXP</text>
<text x="252.5" y="28.8">INT_eDP_AUXN</text>
<text x="265.3" y="27.1">{13}</text>
<text x="265.5" y="28.8">{13}</text>
<text x="11.6" y="34.2">{13} PCH_DPST_PWM</text>
<text x="47.7" y="33.4">3</text>
<text x="61.7" y="33.4">1</text>
<text x="103.2" y="32.6">{13} HDMI_HPD_CON</text>
<text x="147" y="31.6">D27</text>
<text x="147" y="35.2">C26</text>
<text x="220" y="35.2">P30</text>
<text x="220" y="31.6">K30</text>
<text x="252.9" y="32.6">DDI1_EDP_HPD_R</text>
<text x="268.5" y="32.6">{13}</text>
<text x="106.9" y="36.1">{13} SDVO_DATA</text>
<text x="106.9" y="37.9">{13} SDVO_CLK</text>
<text x="147" y="37">C28</text>
<text x="147.1" y="40.5">B28</text>
<text x="220" y="40.5">N30</text>
<text x="220" y="37">G30</text>
<text x="147" y="42.3">C27</text>
<text x="147.1" y="44.1">B26</text>
<text x="220" y="44.1">M30</text>
<text x="220" y="42.3">J30</text>
<text x="145.8" y="53">AM14</text>
<text x="146" y="49.4">AK13</text>
<text x="146" y="51.2">AK12</text>
<text x="220" y="53">AF14</text>
<text x="220" y="51.2">AH13</text>
<text x="220" y="49.4">AH14</text>
<text x="145.8" y="54.7">AM13</text>
<text x="146.7" y="56.5">AM3</text>
<text x="146.7" y="58.3">AM2</text>
<text x="220" y="54.7">AF13</text>
<text x="220" y="56.5">AH3</text>
<text x="220" y="58.3">AH2</text>
<text x="110.3" y="63.7">GND</text>
<text x="220" y="65.4">BA1</text>
<text x="220" y="63.6">AY2</text>
<text x="220" y="61.8">BA3</text>
<text x="220" y="69">AY3</text>
<text x="220" y="67.2">AW1</text>
<text x="12.8" y="73.3">{16,23} PCH_LVDS_BLON</text>
<text x="49.5" y="72.5">6</text>
<text x="56.4" y="72.5">1</text>
<text x="220" y="72.5">BD2</text>
<text x="220" y="77.9">BC1</text>
<text x="220" y="74.3">BF2</text>
<text x="53" y="78.6" transform="rotate(-90 53 78.6)">2</text>
<text x="148.1" y="83.2">T2</text>
<text x="220" y="79.6">BC2</text>
<text x="220" y="83.2">T7</text>
<text x="53" y="85.9" transform="rotate(-90 53 85.9)">5</text>
<text x="146.9" y="88.5">AB2</text>
<text x="146.9" y="86.7">AB3</text>
<text x="148.1" y="85">T3</text>
<text x="220" y="86.7">AB13</text>
<text x="220" y="85">T9</text>
<text x="220" y="88.5">AB12</text>
<text x="17.5" y="91.1">{13} PCH_DISP_ON</text>
<text x="49.5" y="90.3">3</text>
<text x="56.4" y="90.3">4</text>
<text x="147.4" y="93.9">W3</text>
<text x="147.4" y="95.6">W1</text>
<text x="148" y="92.1">Y2</text>
<text x="148" y="90.3">Y3</text>
<text x="220" y="92.1">Y13</text>
<text x="220" y="90.3">Y12</text>
<text x="220" y="95.6">V9</text>
<text x="220" y="93.9">V10</text>
<text x="240.1" y="90.3">GND</text>
<text x="147.9" y="101">R3</text>
<text x="148" y="97.4">V2</text>
<text x="148" y="99.2">V3</text>
<text x="220" y="97.4">T12</text>
<text x="220" y="101">V14</text>
<text x="220" y="99.2">T10</text>
<text x="146.9" y="104.5">AD6</text>
<text x="146.9" y="106.3">AD4</text>
<text x="147.9" y="102.7">R1</text>
<text x="220" y="106.3">T13</text>
<text x="220" y="104.5">T14</text>
<text x="220" y="102.7">V13</text>
<text x="146.9" y="109.9">AB7</text>
<text x="146.9" y="108.1">AB9</text>
<text x="148" y="111.6">Y4</text>
<text x="148" y="113.4">Y6</text>
<text x="220" y="109.9">T4</text>
<text x="220" y="108.1">T6</text>
<text x="220" y="111.6">P14</text>
<text x="147.1" y="118.7">A29</text>
<text x="148" y="115.2">V4</text>
<text x="148" y="117">V6</text>
<text x="220" y="117">K34</text>
<text x="220" y="118.7">D32</text>
<text x="146" y="122.3">AB14</text>
<text x="147" y="125.9">C30</text>
<text x="147" y="120.5">C29</text>
<text x="147.1" y="124.1">B30</text>
<text x="220" y="120.5">N32</text>
<text x="220" y="124.1">K28</text>
<text x="220" y="122.3">J34</text>
<text x="220" y="125.9">F28</text>
<text x="220" y="131.2">J28</text>
<text x="220" y="127.6">F32</text>
<text x="220" y="129.4">D34</text>
<text x="185" y="136.6">3 OF 13</text>
<text x="220" y="134.7">M32</text>
<text x="220" y="136.5">F34</text>
<text x="220" y="133">D28</text>
<text x="96.1" y="138.3">GND</text>
<text x="152.9" y="143.7">REV = 1.15</text>
<text x="227.6" y="143.7">Size</text>
<text x="234.7" y="143.7">Document Number</text>
<text x="286.3" y="143.7">Rev</text>
<text x="227.6" y="149">Date:</text>
<text x="234.4" y="149">Thursday, July 31, 2014</text>
<text x="263.2" y="149">Sheet</text>
<text x="272.1" y="149">4</text>
<text x="277.4" y="149">of</text>
<text x="282.7" y="149">33</text>
<text x="288.1" y="145.5">1A</text>
</g>
<g font-size="1.6" fill="#004080">
<text x="152.1" y="11.4">DDI0_TXP_0</text>
<text x="208.4" y="11.4">DDI1_TXP_0</text>
<text x="152.1" y="13.2">DDI0_TXN_0</text>
<text x="152.1" y="14.9">DDI0_TXP_1</text>
<text x="152.1" y="16.7">DDI0_TXN_1</text>
<text x="208.4" y="16.7">DDI1_TXN_1</text>
<text x="208.4" y="13.2">DDI1_TXN_0</text>
<text x="208.4" y="14.9">DDI1_TXP_1</text>
<text x="152.1" y="18.5">DDI0_TXP_2</text>
<text x="152.1" y="22.1">DDI0_TXP_3</text>
<text x="152.1" y="20.3">DDI0_TXN_2</text>
<text x="152.1" y="23.8">DDI0_TXN_3</text>
<text x="208.4" y="20.3">DDI1_TXN_2</text>
<text x="208.4" y="23.8">DDI1_TXN_3</text>
<text x="208.4" y="18.5">DDI1_TXP_2</text>
<text x="208.4" y="22.1">DDI1_TXP_3</text>
<text x="152.1" y="27.4">DDI0_AUXP</text>
<text x="152.1" y="29.2">DDI0_AUXN</text>
<text x="208.9" y="29.2">DDI1_AUXN</text>
<text x="209" y="27.4">DDI1_AUXP</text>
<text x="152.1" y="32.7">DDI0_HPD</text>
<text x="210" y="32.7">DDI1_HPD</text>
<text x="152.1" y="36.3">DDI0_DDCDATA</text>
<text x="152.1" y="38.1">DDI0_DDCCLK</text>
<text x="152.1" y="41.6">DDI0_VDDEN</text>
<text x="205.7" y="36.3">DDI1_DDCDATA</text>
<text x="206.8" y="38.1">DDI1_DDCCLK</text>
<text x="207.8" y="41.6">DDI1_VDDEN</text>
<text x="152.1" y="43.4">DDI0_BKLTEN</text>
<text x="152.1" y="45.2">DDI0_BKLTCTL</text>
<text x="206.3" y="45.2">DDI1_BKLTCTL</text>
<text x="207.1" y="43.4">DDI1_BKLTEN</text>
<text x="152.1" y="50.5">DDI0_RCOMP</text>
<text x="152.1" y="52.3">DDI0_RCOMP_P</text>
<text x="204.3" y="52.3">RESERVED_AH13</text>
<text x="204.3" y="50.5">RESERVED_AH14</text>
<text x="152.1" y="55.8">RESERVED_AM13</text>
<text x="152.1" y="54.1">RESERVED_AM14</text>
<text x="152.1" y="57.6">VSS_AM3</text>
<text x="152.1" y="59.4">VSS_AM2</text>
<text x="204.4" y="55.8">RESERVED_AF13</text>
<text x="204.4" y="54.1">RESERVED_AF14</text>
<text x="210.7" y="57.6">VSS_AH3</text>
<text x="210.7" y="59.4">VSS_AH2</text>
<text x="209.4" y="64.7">VGA_BLUE</text>
<text x="210.2" y="62.9">VGA_RED</text>
<text x="207.9" y="66.5">VGA_GREEN</text>
<text x="209.8" y="70.1">VGA_IRTN</text>
<text x="209.9" y="68.3">VGA_IREF</text>
<text x="208" y="73.6">VGA_HSYNC</text>
<text x="208.1" y="75.4">VGA_VSYNC</text>
<text x="205.9" y="80.7">VGA_DDCDATA</text>
<text x="207" y="79">VGA_DDCCLK</text>
<text x="152.1" y="84.3">RESERVED_T2</text>
<text x="152.1" y="89.6">RESERVED_AB2</text>
<text x="152.1" y="87.8">RESERVED_AB3</text>
<text x="152.1" y="86.1">RESERVED_T3</text>
<text x="204.3" y="87.8">RESERVED_AB13</text>
<text x="204.3" y="89.6">RESERVED_AB12</text>
<text x="206.4" y="84.3">RESERVED_T7</text>
<text x="206.4" y="86.1">RESERVED_T9</text>
<text x="152.1" y="95">RESERVED_W3</text>
<text x="152.1" y="93.2">RESERVED_Y2</text>
<text x="152.1" y="91.4">RESERVED_Y3</text>
<text x="205.4" y="93.2">RESERVED_Y13</text>
<text x="205.4" y="91.4">RESERVED_Y12</text>
<text x="205.4" y="95">RESERVED_V10</text>
<text x="152.1" y="96.7">RESERVED_W1</text>
<text x="152.1" y="98.5">RESERVED_V2</text>
<text x="152.1" y="100.3">RESERVED_V3</text>
<text x="205.5" y="98.5">RESERVED_T12</text>
<text x="205.5" y="100.3">RESERVED_T10</text>
<text x="206.3" y="96.7">RESERVED_V9</text>
<text x="152.1" y="102.1">RESERVED_R3</text>
<text x="152.1" y="103.8">RESERVED_R1</text>
<text x="152.1" y="105.6">RESERVED_AD6</text>
<text x="152.1" y="107.4">RESERVED_AD4</text>
<text x="205.4" y="102.1">RESERVED_V14</text>
<text x="205.4" y="103.8">RESERVED_V13</text>
<text x="205.5" y="107.4">RESERVED_T13</text>
<text x="205.5" y="105.6">RESERVED_T14</text>
<text x="152.1" y="111">RESERVED_AB7</text>
<text x="152.1" y="109.2">RESERVED_AB9</text>
<text x="152.1" y="112.7">RESERVED_Y4</text>
<text x="205.4" y="112.7">RESERVED_P14</text>
<text x="206.4" y="111">RESERVED_T4</text>
<text x="206.4" y="109.2">RESERVED_T6</text>
<text x="152.1" y="114.5">RESERVED_Y6</text>
<text x="152.1" y="116.3">RESERVED_V4</text>
<text x="152.1" y="118.1">RESERVED_V6</text>
<text x="152.1" y="119.8">GPIO_S0_NC13</text>
<text x="205.4" y="118.1">RESERVED_K34</text>
<text x="206" y="119.8">GPIO_S0_NC26</text>
<text x="152.1" y="123.4">RESERVED_AB14</text>
<text x="152.1" y="125.2">GPIO_S0_NC12</text>
<text x="152.1" y="121.6">GPIO_S0_NC14_C29</text>
<text x="206" y="121.6">GPIO_S0_NC25</text>
<text x="206" y="125.2">GPIO_S0_NC23</text>
<text x="206" y="123.4">GPIO_S0_NC24</text>
<text x="152.1" y="127">RESERVED_C30</text>
<text x="206" y="128.7">GPIO_S0_NC21</text>
<text x="206" y="127">GPIO_S0_NC22</text>
<text x="206" y="130.5">GPIO_S0_NC20</text>
<text x="206" y="135.8">GPIO_S0_NC16</text>
<text x="206" y="132.3">GPIO_S0_NC18</text>
<text x="206" y="137.6">GPIO_S0_NC15</text>
<text x="206" y="134.1">GPIO_S0_NC17</text>
</g>
<g font-size="1.6" fill="#000080">
<text x="152.9" y="6.8">U15C</text>
<text x="24.9" y="26.3">R141</text>
<text x="37.4" y="26.3">4.7K_4</text>
<text x="284.5" y="26.3">R134</text>
<text x="284.5" y="29.9">2.2K_4</text>
<text x="58.7" y="37">Q16</text>
<text x="58.7" y="38.8">PJA138K</text>
<text x="250.6" y="37.7">TP16</text>
<text x="99.6" y="51.2">R77</text>
<text x="108.5" y="51.2">402/F_4</text>
<text x="56.9" y="76.1">Q15B</text>
<text x="56.9" y="77.9">PJ4N3KDW</text>
<text x="28.5" y="83.2">R138</text>
<text x="28.5" y="79.7">R137</text>
<text x="40.9" y="83.2">200K_4</text>
<text x="40.9" y="79.7">200K_4</text>
<text x="56.9" y="93.9">Q15A</text>
<text x="56.9" y="95.7">PJ4N3KDW</text>
<text x="99.6" y="111.7">R346</text>
<text x="99.6" y="115.2">*10K_4</text>
<text x="99.6" y="124.1">R349</text>
<text x="118.6" y="124.8">TP31</text>
<text x="118.6" y="121.3">TP30</text>
<text x="99.6" y="127.7">10K_4</text>
<text x="152.9" y="141">VLV_M_D/BGA</text>
</g>
<g font-size="1.6" fill="#f00">
<text x="231.5" y="10.3">INT_eDP_TXP0</text>
<text x="231.5" y="12.1">INT_eDP_TXN0</text>
<text x="231.5" y="13.9">INT_eDP_TXP1</text>
<text x="231.5" y="15.7">INT_eDP_TXN1</text>
<text x="231.5" y="26.3">INT_eDP_AUXP</text>
<text x="231.5" y="28.1">INT_eDP_AUXN</text>
<text x="64.4" y="33.4">PCH_DPST_PWM_C</text>
<text x="231.5" y="35.2">DDI1_DDCDATA</text>
<text x="231.5" y="31.7">DDI1_EDP_HPD_R</text>
<text x="231.5" y="40.6">PCH_DISP_ON_C</text>
<text x="231.5" y="44.1">PCH_DPST_PWM_C</text>
<text x="231.5" y="42.3">PCH_LVDS_BLON_C</text>
<text x="126.6" y="49.4">SOC_DDIO_RCOMP</text>
<text x="126.6" y="51.2">SOC_DDIO_RCOMP_P</text>
<text x="59.1" y="72.6">PCH_LVDS_BLON_C</text>
<text x="59.1" y="90.3">PCH_DISP_ON_C</text>
<text x="130.2" y="118.8">GPIO_NC13</text>
<text x="130.2" y="124.1">INTD_DSI_TE</text>
<text x="130.2" y="120.6">GPIO_NC14</text>
</g>
<g font-size="1.3">
<text x="30.8" y="1.3">5</text>
<text x="88.7" y="1.3">4</text>
<text x="146.7" y="1.3">3</text>
<text x="204.6" y="1.3">2</text>
<text x="262.6" y="1.3">1</text>
<text x=".5" y="21.3">D</text>
<text x="292.1" y="21.3">D</text>
<text x=".5" y="58.2">C</text>
<text x="292.1" y="58.2">C</text>
<text x=".5" y="95.1">B</text>
<text x="292.1" y="95.1">B</text>
<text x=".5" y="132">A</text>
<text x="292.1" y="132">A</text>
<text x="30.8" y="150.7">5</text>
<text x="88.7" y="150.7">4</text>
<text x="146.7" y="150.7">3</text>
<text x="204.6" y="150.7">2</text>
<text x="262.6" y="150.7">1</text>
</g>
</svg>
